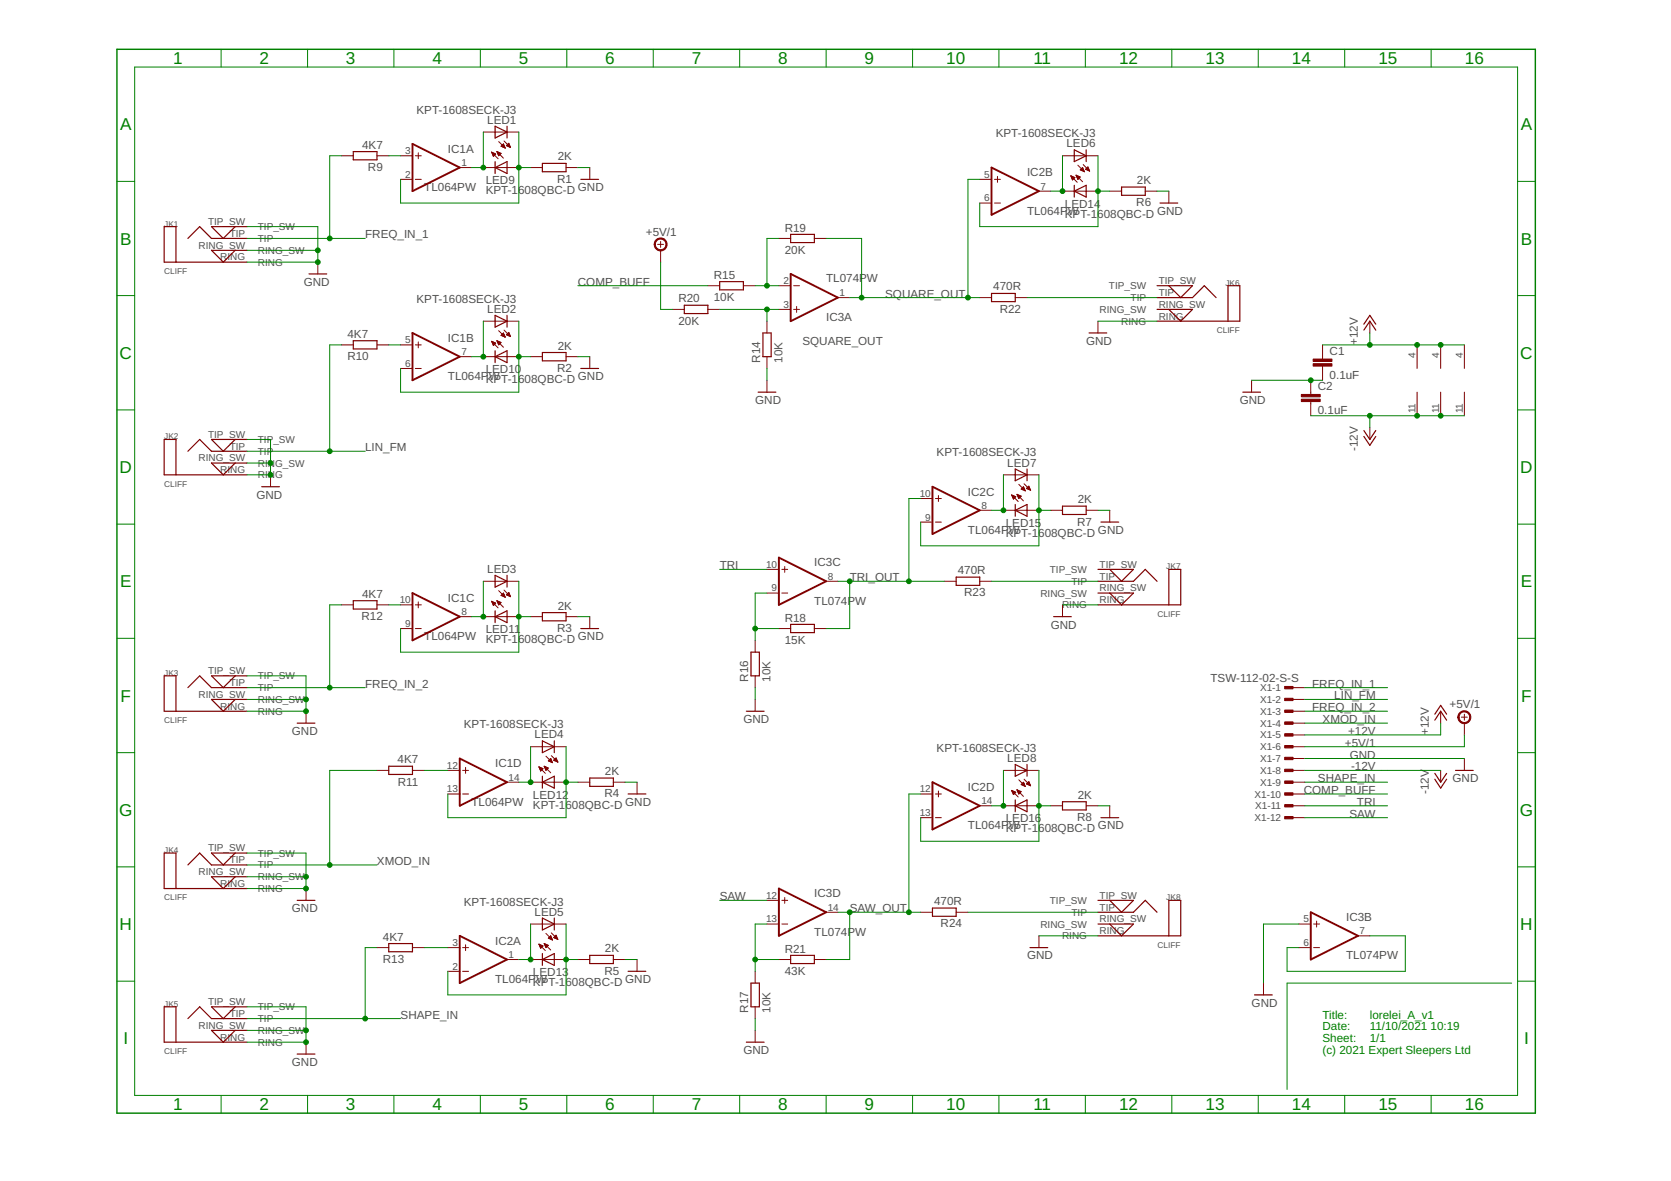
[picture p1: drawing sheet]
<svg xmlns="http://www.w3.org/2000/svg" width="297mm" height="210mm" viewBox="0 0 297 210" stroke-linecap="round" stroke-linejoin="round" font-family="sans-serif">
<path d="M73.3 25.6l8.4 4.2-8.4 4.2zM176.3 29.8l8.4 4.2-8.4 4.2zM73.3 59.2l8.4 4.2-8.4 4.2zM140.5 48.7l8.4 4.2-8.4 4.2zM138.5 99.1l8.4 4.2-8.4 4.2zM165.8 86.5l8.4 4.2-8.4 4.2zM73.3 105.4l8.4 4.2-8.4 4.2zM81.7 134.8l8.4 4.2-8.4 4.2zM165.8 139l8.4 4.2-8.4 4.2zM138.5 157.9l8.4 4.2-8.4 4.2zM81.7 166.3l8.4 4.2-8.4 4.2zM233 162.1l8.4 4.2-8.4 4.2z" fill="none" stroke="#800000" stroke-width=".34"/>
<g fill="none" stroke="#800000" stroke-width=".18">
<path d="M60.7 27.7h2.1M67 27.7h2.1M71.2 27.7h2.1M71.2 31.9h2.1M73.8 27.7h1.1M73.8 31.9h1.1M74.4 27.2v1M81.7 29.8h2.1M85.9 23.5h6.3M85.9 29.8h6.3M87.4 27.1l1.1 1.1M87.4 27.1h.1"/>
<path d="M87.4 27.1l.7 .3-.4 .4zM87.4 27.2h.2M87.5 27.2h.4M87.5 27.3h.6M87.6 27.4h.5M87.6 27.5h.3M87.6 27.6h.3M87.7 27.7h.1M88.3 26.9l1.2 1.2M88.3 26.9l.8 .4M88.3 26.9l.3 .8 .5-.4M88.3 27h.1"/>
<path d="M88.4 27.1h.2M88.4 27.2h.4M88.5 27.2h.5M88.5 27.3h.5M88.5 27.4h.4M88.6 27.5h.2M88.6 27.6h.1M88.6 25.2l1.2 1.1M89.1 26h.6M89.1 25.9h.5M89.2 25.8h.4M89.3 25.7h.3"/>
<path d="M89.3 26.1h.4M89.4 25.7h.1M89.5 25.6l.3 .7-.7-.3zM89.6 26.2h.2M89.6 25.1l1.1 1.1M89.8 26.3h.1M90 25.9l.4-.4 .3 .7zM90.1 25.8h.5M90.1 25.9h.5M90.2 25.7h.4M90.3 25.7h.2M90.3 26h.4"/>
<path d="M90.4 25.5h.1M90.5 26.1h.2M94.3 29.8h2.1M100.6 29.8h2.1M104.8 29.8v2.1M174.2 31.9h2.1M174.2 36.1h2.1M176.8 31.9h1M176.8 36.1h1M177.3 31.3v1.1M184.7 34h2.1M188.9 27.7h6.3"/>
<path d="M188.9 34h6.3M190.4 31.2l1.1 1.2M190.4 31.2l.7 .4-.5 .4zM190.4 31.3h.1M190.4 31.4h.3M190.4 31.5h.5M190.5 31.6h.6M190.5 31.7h.5M190.6 31.8h.3M190.6 31.9h.2M190.6 32h.1M191.3 31.1l1.1 1.2"/>
<path d="M191.3 31.1l.7 .4-.4 .4M191.3 31.1l.3 .8M191.3 31.2h.1M191.3 31.3h.4M191.4 31.4h.5M191.4 31.5h.6M191.5 31.6h.4M191.5 31.7h.3M191.6 31.8h.1M191.6 31.9h.1M191.6 29.4l1.2 1.1M192 30.2l.4-.4 .4 .7z"/>
<path d="M192 30.2h.6M192.2 30.1h.4M192.2 30.3h.5M192.2 30h.3M192.3 29.9h.2M192.4 30.4h.3M192.4 29.8h.1M192.6 29.3l1.1 1.1M192.6 30.5h.1M193 30.1h.6M193 30.1l.7 .3M193.1 30h.4"/>
<path d="M193.1 30.2h.5M193.2 29.9h.3M193.3 29.8h.1M193.4 29.7h.1M193.4 30.3h.2M193.4 29.7l-.4 .4M193.4 29.7l.3 .7M193.6 30.4h.1M197.3 34h2.1M203.6 34h2.1M207.8 34v2.1M56.5 46.6v2.1"/>
<path d="M85.9 57.1h6.3M88.6 58.8l1.2 1.1M89.1 59.6l.4-.4 .3 .7zM89.1 59.6h.6M89.2 59.5h.4M89.3 59.7h.4M89.3 59.4h.3M89.4 59.3h.1M89.5 59.8h.2M89.5 59.2h.1M89.6 58.7l1.1 1.1M89.7 59.9h.1"/>
<path d="M90 59.5h.6M90 59.5l.7 .3M90 59.5l.4-.4 .3 .7M90.1 59.4h.5M90.2 59.3h.3M90.2 59.6h.5M90.3 59.2h.2M90.4 59.1h.1M90.4 59.7h.3M90.7 59.8h.1M116.9 43.4h1.1M117.4 42.9v1.1"/>
<path d="M117.4 44.5v2.1M119.5 55h2.1M125.8 55h2.1M125.8 50.8h2.1M132.1 50.8h2.1M136.3 57.1v2.1M138.5 55h2M138.5 50.8h2M138.5 42.4h2M141.1 55h1M141.1 50.8h1M141.6 54.5v1"/>
<path d="M144.8 42.4h2.1M148.9 52.9h2.1M174.2 52.9h2.1M180.5 52.9h2.1M195.2 57.1v2.1M243.5 57.1v2.1M60.7 61.3h2.1M67 61.3h2.1M71.2 61.3h2.1M71.2 65.5h2.1M73.8 61.3h1.1M73.8 65.5h1.1"/>
<path d="M74.4 60.8v1M81.7 63.4h2.1M85.9 63.4h6.3M87.4 60.7l1.1 1.1M87.4 60.7l.7 .3-.4 .4zM87.4 60.7h.1M87.5 60.8h.3M87.5 60.9h.5M87.5 61h.6M87.6 61.1h.4M87.6 61.2h.3M87.7 61.3h.1"/>
<path d="M87.7 61.4h.1M88.3 60.6l1.2 1.1M88.3 60.6l.8 .3-.5 .4zM88.4 60.6h.1M88.4 60.7h.3M88.5 60.8h.4M88.5 60.9h.5M88.5 61h.4M88.6 61.1h.2M88.6 61.2h.2M94.3 63.4h2.1M100.6 63.4h2.1"/>
<path d="M104.8 63.4v2.1M136.3 63.4v2.1M136.3 67.6v2.1M222.5 67.6v2.1M233 67.6v2.5M233 71.4v2.5M235.1 61.3v2.5M235.1 65.1v2.5M243.5 76v2.1M251.9 61.3v4.2M251.9 69.7v4.2M256.1 61.3v4.2"/>
<path d="M256.1 69.7v4.2M260.3 61.3v4.2M260.3 69.7v4.2M48.1 84.4v2.1M163.7 88.6h2.1M163.7 92.8h2.1M166.3 88.6h1M166.3 92.8h1M166.8 88.1v1M174.2 90.7h2.1M178.4 84.4h6.3M178.4 90.7h6.3"/>
<path d="M179.8 88l1.2 1.1M179.8 88h.1M179.8 88l.8 .3-.5 .4zM179.9 88.1h.2M179.9 88.2h.4M180 88.3h.5M180 88.5h.4M180.1 88.5h.2M180.1 88.6h.1M180.8 87.9l1.1 1.1M180.8 87.9l.7 .3-.4 .4zM180.8 87.9h.1"/>
<path d="M180.8 88h.2M180.9 88.1h.4M180.9 88.2h.6M181 88.3h.4M181 88.3h.3M181 88.5h.3M181.1 88.5h.1M181.1 86.1l1.1 1.1M181.6 87h.5M181.6 86.8h.5M181.7 86.8h.4M181.8 87h.4"/>
<path d="M181.8 86.7h.2M181.9 86.6h.1M181.9 86.5l.3 .7-.7-.3zM182 87.1h.2M182 86l1.2 1.1M182.2 87.2h.1M182.5 86.8l.4-.4 .3 .7zM182.5 86.8h.5M182.5 86.8h.6M182.6 86.7h.4M182.7 86.6h.3M182.8 87h.3"/>
<path d="M182.8 86.5h.1M183 87h.2M183.2 87.1h.1M186.8 90.7h2.1M193.1 90.7h2.1M197.3 90.7v2.1M60.7 107.5h2.1M67 107.5h2.1M71.2 111.7h2.1M71.2 107.5h2.1M73.8 111.7h1.1M73.8 107.5h1.1"/>
<path d="M74.4 107v1M81.7 109.6h2.1M85.9 103.3h6.3M85.9 109.6h6.3M87.4 106.9l1.1 1.1M87.4 106.9l.7 .3-.4 .4M87.4 106.9l.3 .7M87.4 106.9h.1M87.5 107h.2M87.5 107.1h.5M87.5 107.2h.6M87.6 107.3h.4"/>
<path d="M87.6 107.4h.3M87.7 107.5h.1M87.7 107.6h.1M88.3 106.8l1.2 1.1M88.3 106.8l.8 .3-.5 .4M88.3 106.8l.3 .7M88.4 106.8h.1M88.4 106.9h.3M88.4 107h.5M88.5 107.1h.5M88.5 107.2h.4M88.6 107.3h.2"/>
<path d="M88.6 107.4h.2M88.6 105l1.2 1.2M88.6 107.5h.1M89.1 105.8h.6M89.2 105.7h.4M89.2 105.9h.5M89.3 105.6h.3M89.4 105.5h.1M89.5 106h.2M89.5 105.4h.1M89.5 105.4l-.4 .4 .7 .4M89.5 105.4l.3 .8"/>
<path d="M89.6 104.9l1.1 1.1M89.7 106.1h.1M90 105.7h.6M90 105.7l.7 .3M90.1 105.6h.5M90.2 105.8h.5M90.2 105.5h.3M90.3 105.4h.2M90.4 105.3h.1M90.4 105.9h.3M90.4 105.3l-.4 .4M90.4 105.3l.3 .7"/>
<path d="M90.6 106h.1M94.3 109.6h2.1M100.6 109.6h2.1M104.8 109.6v2.1M134.2 113.8v2.1M136.3 101.2h2.2M136.3 105.4h2.2M138.5 111.7h2M139 101.2h1M139 105.4h1M139.5 100.7v1M144.8 111.7h2.1"/>
<path d="M146.9 103.3h2M167.9 103.3h2.1M174.2 103.3h2.1M188.9 107.5v2.1M54.4 126.4v2.1M67 136.9h2.1M73.3 136.9h2.1M79.6 136.9h2.1M82.2 136.9h1.1M82.8 136.4v1.1M90.1 139h2.1M94.3 132.7h6.3"/>
<path d="M94.3 139h6.3M95.8 136.3l1.1 1.2M95.8 136.3l.7 .3-.4 .4zM95.8 136.4h.1M95.9 136.5h.3M95.9 136.5h.5M95.9 136.7h.6M96 136.7h.4M96 136.8h.3M96.1 136.9h.1M96.1 137h.1M96.7 136.2l1.2 1.2"/>
<path d="M96.7 136.2l.8 .3-.5 .4zM96.8 136.3h.1M96.8 136.4h.3M96.9 136.5h.5M96.9 136.7h.4M97 136.7h.2M97 136.8h.2M97 134.4l1.2 1.2M97.5 135.2h.6M97.6 135.1h.4M97.7 135.3h.4M97.7 135h.3"/>
<path d="M97.8 134.9h.1M97.9 135.4h.2M97.9 134.9h.1M97.9 134.8l-.4 .4 .7 .4M97.9 134.8l.3 .8M98 134.3l1.2 1.1M98.1 135.5h.1M98.4 135.1h.6M98.4 135.1l.8 .3M98.5 135h.5M98.6 134.9h.3M98.6 135.2h.5"/>
<path d="M98.7 134.9h.2M98.8 134.7h.1M98.8 135.3h.3M98.8 134.7l-.4 .4M98.8 134.7l.4 .7M99.1 135.4h.1M102.7 139h2.1M109 139h2.1M113.2 139v2.1M134.2 120.1v2.1M134.2 124.3v2.1M178.4 136.9h6.3"/>
<path d="M181.1 138.6l1.1 1.2M181.6 139.5h.5M181.6 139.4h.5M181.7 139.3h.4M181.8 139.2h.2M181.8 139.6h.4M181.9 139.1h.1M181.9 139l.3 .8-.7-.4zM182 138.5l1.2 1.2M182 139.7h.2M182.2 139.8h.1M182.5 139.3l.4-.4 .3 .8z"/>
<path d="M182.5 139.3h.5M182.6 139.4h.5M182.6 139.2h.4M182.7 139.1h.3M182.8 139.5h.3M182.8 139h.1M183 139.6h.2M229.8 132.7h2.1M229.8 134.8h2.1M229.8 139h2.1M229.8 136.9h2.1M229.8 122.2h2.1"/>
<path d="M229.8 124.3h2.1M229.8 126.4h2.1M229.8 128.5h2.1M229.8 130.6h2.1M256.1 126.4v2.1M256.1 136.9v2.1M259.8 127.5h1M260.3 126.9v1.1M260.3 128.5v2.1M260.3 134.8v2.1M54.4 157.9v2.1M79.6 141.1h2.1"/>
<path d="M82.2 141.1h1.1M139.5 159.5v1M163.7 141.1h2.1M163.7 145.3h2.1M166.3 141.1h1M166.3 145.3h1M166.8 140.6v1M174.2 143.2h2.1M178.4 143.2h6.3M179.8 140.5l1.2 1.1M179.8 140.5l.8 .3-.5 .4zM179.9 140.5h.1"/>
<path d="M179.9 140.6h.2M179.9 140.7h.4M180 140.8h.5M180 140.9h.5M180 141h.4M180.1 141.1h.2M180.1 141.2h.1M180.8 140.4l1.1 1.1M180.8 140.4l.7 .3-.4 .4M180.8 140.4l.3 .7M180.8 140.4h.1M180.8 140.5h.3"/>
<path d="M180.9 140.6h.4M180.9 140.7h.6M181 140.8h.4M181 140.9h.3M181 141h.3M181.1 141.1h.1M186.8 143.2h2.1M193.1 143.2h2.1M197.3 143.2v2.1M229.8 141.1h2.1M229.8 143.2h2.1M229.8 145.3h2.1"/>
<path d="M67 168.4h2.1M73.3 168.4h2.1M79.6 168.4h2.1M79.6 172.6h2.1M82.2 168.4h1.1M82.2 172.6h1.1M82.8 167.9v1.1M90.1 170.5h2.1M94.3 164.2h6.3M94.3 170.5h6.3M95.8 167.8l1.1 1.2M95.8 167.8l.7 .3-.4 .4"/>
<path d="M95.8 167.8l.3 .7M95.8 167.9h.1M95.9 168h.2M95.9 168h.5M95.9 168.1h.6M96 168.2h.4M96 168.3h.3M96.1 168.4h.1M96.1 168.5h.1M96.7 167.7l1.2 1.1M96.7 167.7l.8 .3M96.7 167.7l.3 .7"/>
<path d="M96.8 167.8h.1M96.8 167.9h.3M96.8 168h.5M96.9 168h.6M96.9 168.1h.4M97 168.2h.3M97 168.3h.2M97 165.9l1.2 1.2M97 168.4h.1M97.5 168l-.5 .4M97.5 166.7h.6M97.6 166.6h.4"/>
<path d="M97.6 166.8h.5M97.7 166.5h.3M97.8 166.4h.1M97.9 166.9h.2M97.9 166.3h.1M97.9 166.3l-.4 .5 .7 .3M97.9 166.3l.3 .8M98 165.8l1.2 1.2M98.1 167h.1M98.4 166.6l.4-.4 .4 .8zM98.4 166.6h.6M98.5 166.5h.5"/>
<path d="M98.6 166.7h.5M98.6 166.4h.3M98.7 166.3h.2M98.8 166.2h.1M98.8 166.8h.3M99 166.9h.1M102.7 170.5h2.1M109 170.5h2.1M113.2 170.5v2.1M134.2 172.6v2.1M134.2 178.9v2.1M136.3 160h2.2"/>
<path d="M136.3 164.2h2.2M138.5 170.5h2M139 160h1M139 164.2h1M144.8 170.5h2.1M146.9 162.1h2M163.7 162.1h2.1M170 162.1h2.1M184.7 166.3v2.1M224.6 174.7v2.1M230.9 164.2h2.1M230.9 168.4h2.1"/>
<path d="M233.5 164.2h1.1M233.5 168.4h1.1M234 163.7v1.1M241.4 166.3h2.1M54.4 185.2v2.1M134.2 183.1v2.1"/>
</g>
<g fill="none" stroke="#800000" stroke-width=".21">
<path d="M62.8 26.9h4.2v1.5h-4.2zM88 22.4l2.1 1.1-2.1 1zM88 29.8l2.1-1.1v2.1zM88 28.7v2.1M90.1 22.4v2.1M96.4 29h4.2v1.5h-4.2zM103.3 31.9h3.1M191 34l2.1-1.1v2.1zM191 26.6l2.1 1.1-2.1 1zM191 32.9v2.1M193.1 26.6v2.1M199.4 33.3h4.2v1.4h-4.2z"/>
<path d="M206.2 36.1h3.2M31.3 46.6v-6.3h-2.1v6.3h14.7M33.4 42.4l2.1-2.1 2.1 2.1h6.3M41.8 40.3l-2.1 2.1-2.1-2.1h6.3M41.8 44.5l-2.1 2.1-2.1-2.1h6.3M54.9 48.7h3.2M88 56l2.1 1.1-2.1 1zM90.1 56v2.1M121.6 54.3h4.2v1.4h-4.2zM127.9 50.1h4.2v1.4h-4.2zM135.6 59.2h1.5v4.2h-1.5zM140.5 41.7h4.3v1.4h-4.3z"/>
<path d="M176.3 52.2h4.2v1.4h-4.2zM193.6 59.2h3.1M205.7 57.1h14.7v-6.3h-2.1v6.3M205.7 52.9h6.3l2.1-2.1 2.1 2.1M205.7 50.8h6.3l-2.1 2.1-2.1-2.1M205.7 55h6.3l-2.1 2.1-2.1-2.1M242.4 58.7l1.1-1.6 1.1 1.6M242.4 57.6l1.1-1.6 1.1 1.6M41.8 78.1l-2.1 2.1-2.1-2.1h6.3M62.8 60.6h4.2v1.4h-4.2zM88 63.4l2.1-1.1v2.2zM88 62.3v2.2"/>
<path d="M96.4 62.7h4.2v1.4h-4.2zM103.3 65.5h3.1M134.8 69.7h3.1M220.9 69.7h3.2M242.4 76.5l1.1 1.6 1.1-1.6M242.4 77.6l1.1 1.5 1.1-1.5M31.3 84.4v-6.3h-2.1v6.3h14.7M33.4 80.2l2.1-2.1 2.1 2.1h6.3M41.8 82.3l-2.1 2.1-2.1-2.1h6.3M46.5 86.5h3.2M180.5 90.7l2.1-1v2.1zM180.5 83.4l2.1 1-2.1 1z"/>
<path d="M180.5 89.7v2.1M182.6 83.4v2M188.9 90h4.2v1.4h-4.2zM195.7 92.8h3.2M62.8 106.8h4.2v1.4h-4.2zM88 109.6l2.1-1v2.1zM88 102.3l2.1 1-2.1 1.1zM88 108.6v2.1M90.1 102.3v2.1M96.4 108.9h4.2v1.4h-4.2zM103.3 111.7h3.1M133.5 115.9h1.5v4.2h-1.5z"/>
<path d="M140.5 111h4.3v1.4h-4.3zM170 102.6h4.2v1.4h-4.2zM187.3 109.6h3.1M195.2 107.5h14.7v-6.3h-2.1v6.3M195.2 103.3h6.3l2.1-2.1 2.1 2.1M195.2 101.2h6.3l-2.1 2.1-2.1-2.1M195.2 105.4h6.3l-2.1 2.1-2.1-2.1M31.3 126.4v-6.3h-2.1v6.3h14.7M33.4 122.2l2.1-2.1 2.1 2.1h6.3M41.8 120.1l-2.1 2.1-2.1-2.1h6.3M41.8 124.3l-2.1 2.1-2.1-2.1h6.3M52.8 128.5h3.2"/>
<path d="M69.1 136.2h4.2v1.4h-4.2zM96.4 131.7l2.1 1-2.1 1.1zM96.4 139l2.1-1v2.1zM96.4 138v2.1M98.5 131.7v2.1M104.8 138.3h4.2v1.5h-4.2zM132.7 126.4h3.1M180.5 135.9l2.1 1-2.1 1.1zM182.6 135.9v2.1M255.1 128l1-1.6 1.1 1.6M255.1 126.9l1-1.5 1.1 1.5M255.1 137.5l1 1.5 1.1-1.5"/>
<path d="M255.1 138.5l1 1.6 1.1-1.6M258.7 136.9h3.2M31.3 157.9v-6.3h-2.1v6.3h14.7M33.4 153.7l2.1-2.1 2.1 2.1h6.3M41.8 151.6l-2.1 2.1-2.1-2.1h6.3M41.8 155.8l-2.1 2.1-2.1-2.1h6.3M111.7 141.1h3.1M180.5 143.2l2.1-1v2.1zM180.5 142.2v2.1M188.9 142.5h4.2v1.5h-4.2zM195.7 145.3h3.2M41.8 178.9l-2.1 2.1-2.1-2.1h6.3"/>
<path d="M52.8 160h3.2M69.1 167.7h4.2v1.5h-4.2zM96.4 170.5l2.1-1v2.1zM96.4 163.2l2.1 1-2.1 1.1zM96.4 169.5v2.1M98.5 163.2v2.1M104.8 169.8h4.2v1.5h-4.2zM111.7 172.6h3.1M133.5 174.7h1.5v4.2h-1.5zM140.5 169.8h4.3v1.5h-4.3zM165.8 161.4h4.2v1.5h-4.2zM183.1 168.4h3.1"/>
<path d="M195.2 160h6.3l-2.1 2.1-2.1-2.1M195.2 166.3h14.7v-6.3h-2.1v6.3M195.2 162.1h6.3l2.1-2.1 2.1 2.1M195.2 164.2h6.3l-2.1 2.1-2.1-2.1M223 176.8h3.2M31.3 185.2v-6.3h-2.1v6.3h14.7M33.4 181l2.1-2.1 2.1 2.1h6.3M41.8 183.1l-2.1 2.1-2.1-2.1h6.3M52.8 187.3h3.2M132.7 185.2h3.1"/>
</g>
<g fill="#800000" stroke="#800000" stroke-width=".18">
<path d="M228.4 122h1.4v.4h-1.4z"/>
<path d="M228.4 124.1h1.4v.4h-1.4z"/>
<path d="M228.4 126.2h1.4v.4h-1.4z"/>
<path d="M228.4 128.3h1.4v.4h-1.4z"/>
<path d="M228.4 130.4h1.4v.4h-1.4z"/>
<path d="M228.4 132.5h1.4v.4h-1.4z"/>
<path d="M228.4 134.6h1.4v.4h-1.4z"/>
<path d="M228.4 136.7h1.4v.4h-1.4z"/>
<path d="M228.4 138.8h1.4v.4h-1.4z"/>
<path d="M228.4 140.9h1.4v.4h-1.4z"/>
<path d="M228.4 143h1.4v.4h-1.4z"/>
<path d="M228.4 145.1h1.4v.4h-1.4z"/>
<path d="M233.4 64.6h3.4v.5h-3.4z"/>
<path d="M233.4 63.8h3.4v.4h-3.4z"/>
<path d="M231.3 71h3.4v.4h-3.4z"/>
<path d="M231.3 70.1h3.4v.4h-3.4z"/>
</g>
<g fill="#800000" stroke="#800000" stroke-width=".18">
<path d="M116.6 42.6a1.15 1.15 0 0 1 1.8 .3 1.15 1.15 0 0 1-.7 1.6 1.15 1.15 0 0 1-1.4-1.1h.2a.94 .94 0 0 1 1.3-.9 .94 .94 0 0 1 .3 1.6 .94 .94 0 0 1-1.6-.4v-.3h-.2l.1-.6z" fill-rule="evenodd"/>
<path d="M259.5 126.6a1.16 1.16 0 0 1 1.8 .3 1.16 1.16 0 0 1-.7 1.7 1.16 1.16 0 0 1-1.5-1.1h.3a.94 .94 0 0 1 1.3-.9 .94 .94 0 0 1 .2 1.5 .94 .94 0 0 1-1.5-.4v-.2h-.3l.1-.4z" fill-rule="evenodd"/>
</g>
<path d="M20.8 8.8h252.1v189h-252.1z" fill="none" stroke="#008000" stroke-width=".25"/>
<g fill="none" stroke="#008000" stroke-width=".18">
<path d="M23.9 11.9h245.9v182.8h-245.9zM39.3 8.8v3.1M54.7 8.8v3.1M70 8.8v3.1M85.4 8.8v3.1M100.8 8.8v3.1M116.1 8.8v3.1M131.5 8.8v3.1M146.9 8.8v3.1M162.2 8.8v3.1M177.6 8.8v3.1M192.9 8.8v3.1"/>
<path d="M208.3 8.8v3.1M223.7 8.8v3.1M239 8.8v3.1M254.4 8.8v3.1M20.8 32.2h3.1M60.7 27.7h-2.1v14.7M69.1 27.7h2.1M85.9 23.5v6.3h-2.1M92.2 29.8h2.1M92.2 23.5v12.6h-21v-4.2M102.7 29.8h2.1M174.2 31.9h-2.1v21"/>
<path d="M188.9 27.7v6.3h-2.1M195.2 27.7v12.6h-21v-4.2M195.2 34h2.1M205.7 34h2.1M269.8 32.2h3.1M20.8 52.5h3.1M43.9 40.3h12.6v6.3h-12.6M43.9 44.5h12.6M43.9 42.4h21M85.9 57.1v6.3h-2.1M92.2 57.1v12.6h-21v-4.2M102.7 50.8h23.1"/>
<path d="M117.4 46.6v8.4h2.1M127.9 55h10.6M134.2 50.8h4.3M136.3 55v2.1M138.5 42.4h-2.2v8.4M146.9 42.4h6.3v10.5M151 52.9h23.2M182.6 52.9h23.1M195.2 57.1h10.5M243.5 59.2v2.1M269.8 52.5h3.1M20.8 72.9h3.1"/>
<path d="M43.9 78.1h4.2v6.3h-4.2M60.7 61.3h-2.1v18.9M69.1 61.3h2.1M92.2 63.4h2.1M102.7 63.4h2.1M136.3 65.5v2.1M222.5 67.6h12.6M233 73.9h27.3M235.1 61.3h25.2M243.5 73.9v2.1M269.8 72.9h3.1M20.8 93.2h3.1"/>
<path d="M43.9 82.3h4.2M43.9 80.2h21M163.7 88.6h-2.1v14.7M178.4 84.4v6.3h-2.1M184.7 90.7h2.1M184.7 84.4v12.6h-21v-4.2M195.2 90.7h2.1M269.8 93.2h3.1M20.8 113.5h3.1M60.7 107.5h-2.1v14.7M69.1 107.5h2.1M85.9 103.3v6.3h-2.1"/>
<path d="M92.2 109.6h2.1M92.2 103.3v12.6h-21v-4.2M102.7 109.6h2.1M127.9 101.2h8.4M134.2 111.7h4.3M136.3 105.4h-2.1v8.4M148.9 103.3h19M151 103.3v8.4h-4.1M176.3 103.3h18.9M188.9 107.5h6.3M269.8 113.5h3.1M20.8 133.8h3.1"/>
<path d="M43.9 120.1h10.5v6.3h-10.5M43.9 124.3h10.5M43.9 122.2h21M67 136.9h-8.4v16.8M75.4 136.9h4.2M94.3 132.7v6.3h-2.1M100.6 139h2.1M100.6 132.7v12.6h-21v-4.2M111.1 139h2.1M134.2 122.2v2.1M178.4 136.9v6.3h-2.1M184.7 136.9v12.6h-21v-4.2"/>
<path d="M231.9 139h14.8M231.9 126.4h14.8M231.9 124.3h14.8M231.9 134.8h28.4M231.9 136.9h24.2M231.9 122.2h14.8M231.9 128.5h14.8M256.1 128.5v2.1h-24.2M260.3 130.6v2.1h-28.4M269.8 133.8h3.1M20.8 154.1h3.1M43.9 151.6h10.5v6.3h-10.5"/>
<path d="M43.9 155.8h10.5M43.9 153.7h23.1M163.7 141.1h-2.1v21M184.7 143.2h2.1M195.2 143.2h2.1M231.9 143.2h14.8M231.9 141.1h14.8M231.9 145.3h14.8M269.8 154.1h3.1M20.8 174.4h3.1M43.9 178.9h10.5v6.3h-10.5M67 168.4h-2.1v12.6"/>
<path d="M75.4 168.4h4.2M94.3 164.2v6.3h-2.1M100.6 170.5h2.1M100.6 164.2v12.6h-21v-4.2M111.1 170.5h2.1M127.9 160h8.4M134.2 170.5h4.3M136.3 164.2h-2.1v8.4M148.9 162.1h14.8M151 162.1v8.4h-4.1M172.1 162.1h23.1M184.7 166.3h10.5"/>
<path d="M230.9 164.2h-6.3v10.5M243.5 166.3h6.3v6.3h-21v-4.2h2.1M268.7 174.7h-39.9v18.9M269.8 174.4h3.1M39.3 194.7v3.1M43.9 183.1h10.5M43.9 181h27.3M54.7 194.7v3.1M70 194.7v3.1M85.4 194.7v3.1M100.8 194.7v3.1M116.1 194.7v3.1"/>
<path d="M131.5 194.7v3.1M134.2 181v2.1M146.9 194.7v3.1M162.2 194.7v3.1M177.6 194.7v3.1M192.9 194.7v3.1M208.3 194.7v3.1M223.7 194.7v3.1M239 194.7v3.1M254.4 194.7v3.1"/>
</g>
<g fill="#008000" stroke="#008000" stroke-width=".18">
<circle cx="134.2" cy="111.7" r=".42"/>
<circle cx="54.4" cy="157.9" r=".42"/>
<circle cx="54.4" cy="155.8" r=".42"/>
<circle cx="56.5" cy="46.6" r=".42"/>
<circle cx="56.5" cy="44.5" r=".42"/>
<circle cx="54.4" cy="126.4" r=".42"/>
<circle cx="54.4" cy="124.3" r=".42"/>
<circle cx="48.1" cy="84.4" r=".42"/>
<circle cx="48.1" cy="82.3" r=".42"/>
<circle cx="54.4" cy="185.2" r=".42"/>
<circle cx="54.4" cy="183.1" r=".42"/>
<circle cx="233" cy="67.6" r=".42"/>
<circle cx="151" cy="103.3" r=".42"/>
<circle cx="161.6" cy="103.3" r=".42"/>
<circle cx="134.2" cy="170.5" r=".42"/>
<circle cx="151" cy="162.1" r=".42"/>
<circle cx="161.6" cy="162.1" r=".42"/>
<circle cx="94.3" cy="139" r=".42"/>
<circle cx="100.6" cy="139" r=".42"/>
<circle cx="85.9" cy="29.8" r=".42"/>
<circle cx="92.2" cy="29.8" r=".42"/>
<circle cx="85.9" cy="109.6" r=".42"/>
<circle cx="92.2" cy="109.6" r=".42"/>
<circle cx="58.6" cy="42.4" r=".42"/>
<circle cx="58.6" cy="122.2" r=".42"/>
<circle cx="178.4" cy="143.2" r=".42"/>
<circle cx="184.7" cy="143.2" r=".42"/>
<circle cx="178.4" cy="90.7" r=".42"/>
<circle cx="184.7" cy="90.7" r=".42"/>
<circle cx="94.3" cy="170.5" r=".42"/>
<circle cx="100.6" cy="170.5" r=".42"/>
<circle cx="251.9" cy="73.9" r=".42"/>
<circle cx="256.1" cy="73.9" r=".42"/>
<circle cx="243.5" cy="73.9" r=".42"/>
<circle cx="251.9" cy="61.3" r=".42"/>
<circle cx="256.1" cy="61.3" r=".42"/>
<circle cx="243.5" cy="61.3" r=".42"/>
<circle cx="85.9" cy="63.4" r=".42"/>
<circle cx="92.2" cy="63.4" r=".42"/>
<circle cx="188.9" cy="34" r=".42"/>
<circle cx="195.2" cy="34" r=".42"/>
<circle cx="153.2" cy="52.9" r=".42"/>
<circle cx="172.1" cy="52.9" r=".42"/>
<circle cx="58.6" cy="153.7" r=".42"/>
<circle cx="64.9" cy="181" r=".42"/>
<circle cx="58.6" cy="80.2" r=".42"/>
<circle cx="136.3" cy="55" r=".42"/>
<circle cx="136.3" cy="50.8" r=".42"/>
</g>
<g font-size="3" fill="#008000">
<text x="30.8" y="11.4">1</text>
<text x="46.1" y="11.4">2</text>
<text x="61.5" y="11.4">3</text>
<text x="76.9" y="11.4">4</text>
<text x="92.2" y="11.4">5</text>
<text x="107.6" y="11.4">6</text>
<text x="123" y="11.4">7</text>
<text x="138.3" y="11.4">8</text>
<text x="153.7" y="11.4">9</text>
<text x="168.2" y="11.4">10</text>
<text x="183.7" y="11.4">11</text>
<text x="198.9" y="11.4">12</text>
<text x="214.3" y="11.4">13</text>
<text x="229.7" y="11.4">14</text>
<text x="245" y="11.4">15</text>
<text x="260.4" y="11.4">16</text>
<text x="21.3" y="23.2">A</text>
<text x="270.3" y="23.2">A</text>
<text x="21.3" y="43.5">B</text>
<text x="270.3" y="43.5">B</text>
<text x="21.3" y="63.8">C</text>
<text x="270.2" y="63.8">C</text>
<text x="21.3" y="84.1">D</text>
<text x="270.2" y="84.1">D</text>
<text x="21.3" y="104.4">E</text>
<text x="270.3" y="104.4">E</text>
<text x="21.4" y="124.7">F</text>
<text x="270.4" y="124.7">F</text>
<text x="21.2" y="145">G</text>
<text x="270.2" y="145">G</text>
<text x="21.3" y="165.3">H</text>
<text x="270.2" y="165.3">H</text>
<text x="21.9" y="185.6">I</text>
<text x="270.9" y="185.6">I</text>
<text x="30.8" y="197.3">1</text>
<text x="46.1" y="197.3">2</text>
<text x="61.5" y="197.3">3</text>
<text x="76.9" y="197.3">4</text>
<text x="92.2" y="197.3">5</text>
<text x="107.6" y="197.3">6</text>
<text x="123" y="197.3">7</text>
<text x="138.3" y="197.3">8</text>
<text x="153.7" y="197.3">9</text>
<text x="168.2" y="197.3">10</text>
<text x="183.7" y="197.3">11</text>
<text x="198.9" y="197.3">12</text>
<text x="214.3" y="197.3">13</text>
<text x="229.7" y="197.3">14</text>
<text x="245" y="197.3">15</text>
<text x="260.4" y="197.3">16</text>
</g>
<g font-size="2.1" fill="#505050">
<text x="74" y="20.2">KPT-1608SECK-J3</text>
<text x="86.6" y="22">LED1</text>
<text x="64.4" y="26.4">4K7</text>
<text x="79.6" y="27.2">IC1A</text>
<text x="99.1" y="28.5">2K</text>
<text x="177" y="24.4">KPT-1608SECK-J3</text>
<text x="189.6" y="26.2">LED6</text>
<text x="65.4" y="30.4">R9</text>
<text x="75.4" y="34">TL064PW</text>
<text x="86.3" y="34.5">KPT-1608QBC-D</text>
<text x="86.3" y="32.7">LED9</text>
<text x="99" y="32.5">R1</text>
<text x="102.7" y="34">GND</text>
<text x="182.6" y="31.4">IC2B</text>
<text x="202.1" y="32.7">2K</text>
<text x="114.8" y="41.9">+5V/1</text>
<text x="139.5" y="41.1">R19</text>
<text x="182.6" y="38.2">TL064PW</text>
<text x="189.3" y="38.7">KPT-1608QBC-D</text>
<text x="189.3" y="36.9">LED14</text>
<text x="202" y="36.7">R6</text>
<text x="205.7" y="38.2">GND</text>
<text x="64.9" y="42.4">FREQ_IN_1</text>
<text x="139.5" y="45.1">20K</text>
<text x="54" y="50.8">GND</text>
<text x="74" y="53.8">KPT-1608SECK-J3</text>
<text x="102.7" y="50.8">COMP_BUFF</text>
<text x="120.6" y="53.8">R20</text>
<text x="126.9" y="53.5">10K</text>
<text x="126.9" y="49.5">R15</text>
<text x="146.8" y="50.1">TL074PW</text>
<text x="157.4" y="52.9">SQUARE_OUT</text>
<text x="176.6" y="51.6">470R</text>
<text x="86.6" y="55.6">LED2</text>
<text x="120.6" y="57.7">20K</text>
<text x="146.8" y="57">IC3A</text>
<text x="177.7" y="55.6">R22</text>
<text x="61.8" y="60">4K7</text>
<text x="61.8" y="64">R10</text>
<text x="79.6" y="60.8">IC1B</text>
<text x="99.1" y="62.1">2K</text>
<text x="135.1" y="64.4" transform="rotate(-90 135.1 64.4)">R14</text>
<text x="139.1" y="64.4" transform="rotate(-90 139.1 64.4)">10K</text>
<text x="142.6" y="61.3">SQUARE_OUT</text>
<text x="193.1" y="61.3">GND</text>
<text x="236.4" y="63.1">C1</text>
<text x="241.4" y="61.3" transform="rotate(-90 241.4 61.3)">+12V</text>
<text x="79.6" y="67.6">TL064PW</text>
<text x="86.3" y="68.1">KPT-1608QBC-D</text>
<text x="86.3" y="66.3">LED10</text>
<text x="99" y="66.1">R2</text>
<text x="102.7" y="67.6">GND</text>
<text x="134.2" y="71.8">GND</text>
<text x="220.4" y="71.8">GND</text>
<text x="234.3" y="69.4">C2</text>
<text x="236.4" y="67.3">0.1uF</text>
<text x="234.3" y="73.6">0.1uF</text>
<text x="64.9" y="80.2">LIN_FM</text>
<text x="166.5" y="81.1">KPT-1608SECK-J3</text>
<text x="179.1" y="82.9">LED7</text>
<text x="241.4" y="80.2" transform="rotate(-90 241.4 80.2)">-12V</text>
<text x="45.6" y="88.6">GND</text>
<text x="172.1" y="88.1">IC2C</text>
<text x="191.6" y="89.4">2K</text>
<text x="172.1" y="94.9">TL064PW</text>
<text x="178.8" y="95.4">KPT-1608QBC-D</text>
<text x="178.8" y="93.6">LED15</text>
<text x="191.5" y="93.4">R7</text>
<text x="195.2" y="94.9">GND</text>
<text x="86.6" y="101.8">LED3</text>
<text x="127.9" y="101.2">TRI</text>
<text x="144.7" y="100.7">IC3C</text>
<text x="64.4" y="106.2">4K7</text>
<text x="79.6" y="107">IC1C</text>
<text x="144.7" y="107.5">TL074PW</text>
<text x="151.1" y="103.3">TRI_OUT</text>
<text x="170.3" y="102">470R</text>
<text x="171.4" y="106">R23</text>
<text x="64.2" y="110.2">R12</text>
<text x="75.4" y="113.8">TL064PW</text>
<text x="86.3" y="112.6">LED11</text>
<text x="99" y="112.3">R3</text>
<text x="99.1" y="108.3">2K</text>
<text x="102.7" y="113.8">GND</text>
<text x="139.5" y="110.5">R18</text>
<text x="186.8" y="111.7">GND</text>
<text x="86.3" y="114.3">KPT-1608QBC-D</text>
<text x="139.5" y="114.4">15K</text>
<text x="64.9" y="122.2">FREQ_IN_2</text>
<text x="133" y="121.2" transform="rotate(-90 133 121.2)">R16</text>
<text x="137" y="121.2" transform="rotate(-90 137 121.2)">10K</text>
<text x="215.2" y="121.2">TSW-112-02-S-S</text>
<text x="233.2" y="122.2">FREQ_IN_1</text>
<text x="237.2" y="124.3">LIN_FM</text>
<text x="257.7" y="125.9">+5V/1</text>
<text x="51.9" y="130.6">GND</text>
<text x="82.4" y="129.5">KPT-1608SECK-J3</text>
<text x="95" y="131.2">LED4</text>
<text x="132.1" y="128.5">GND</text>
<text x="233.2" y="126.4">FREQ_IN_2</text>
<text x="235.1" y="128.5">XMOD_IN</text>
<text x="239.6" y="130.6">+12V</text>
<text x="254" y="130.6" transform="rotate(-90 254 130.6)">+12V</text>
<text x="70.7" y="135.7">4K7</text>
<text x="88" y="136.4">IC1D</text>
<text x="107.5" y="137.8">2K</text>
<text x="166.5" y="133.7">KPT-1608SECK-J3</text>
<text x="179.1" y="135.4">LED8</text>
<text x="239.1" y="132.7">+5V/1</text>
<text x="239.9" y="134.8">GND</text>
<text x="240.2" y="136.9">-12V</text>
<text x="70.7" y="139.6">R11</text>
<text x="83.8" y="143.2">TL064PW</text>
<text x="94.7" y="143.7">KPT-1608QBC-D</text>
<text x="94.7" y="142">LED12</text>
<text x="107.4" y="141.7">R4</text>
<text x="111.1" y="143.2">GND</text>
<text x="172.1" y="140.6">IC2D</text>
<text x="191.6" y="142">2K</text>
<text x="231.8" y="141.1">COMP_BUFF</text>
<text x="234.3" y="139">SHAPE_IN</text>
<text x="241.2" y="143.2">TRI</text>
<text x="254" y="141.1" transform="rotate(-90 254 141.1)">-12V</text>
<text x="258.2" y="139">GND</text>
<text x="172.1" y="147.4">TL064PW</text>
<text x="178.8" y="148">KPT-1608QBC-D</text>
<text x="178.8" y="146.2">LED16</text>
<text x="191.5" y="145.9">R8</text>
<text x="195.2" y="147.4">GND</text>
<text x="239.9" y="145.3">SAW</text>
<text x="67" y="153.7">XMOD_IN</text>
<text x="82.4" y="161">KPT-1608SECK-J3</text>
<text x="127.9" y="160">SAW</text>
<text x="144.7" y="159.5">IC3D</text>
<text x="166.1" y="160.9">470R</text>
<text x="51.9" y="162.1">GND</text>
<text x="68.1" y="167.2">4K7</text>
<text x="88" y="167.9">IC2A</text>
<text x="95" y="162.8">LED5</text>
<text x="144.7" y="166.3">TL074PW</text>
<text x="151.1" y="162.1">SAW_OUT</text>
<text x="167.2" y="164.8">R24</text>
<text x="239.3" y="163.7">IC3B</text>
<text x="68.1" y="171.1">R13</text>
<text x="94.7" y="173.5">LED13</text>
<text x="107.4" y="173.2">R5</text>
<text x="107.5" y="169.3">2K</text>
<text x="139.5" y="173.3">43K</text>
<text x="139.5" y="169.3">R21</text>
<text x="182.6" y="170.5">GND</text>
<text x="239.3" y="170.5">TL074PW</text>
<text x="88" y="174.7">TL064PW</text>
<text x="94.7" y="175.3">KPT-1608QBC-D</text>
<text x="111.1" y="174.7">GND</text>
<text x="133" y="180" transform="rotate(-90 133 180)">R17</text>
<text x="137" y="180" transform="rotate(-90 137 180)">10K</text>
<text x="222.5" y="178.9">GND</text>
<text x="71.2" y="181">SHAPE_IN</text>
<text x="51.9" y="189.4">GND</text>
<text x="132.1" y="187.3">GND</text>
</g>
<g font-size="2.1" fill="#008000">
<text x="235.1" y="181">Title:</text>
<text x="235.1" y="183.1">Date:</text>
<text x="235.1" y="185.2">Sheet:</text>
<text x="243.5" y="181">lorelei_A_v1</text>
<text x="243.5" y="183.1">11/10/2021</text>
<text x="243.5" y="185.2">1/1</text>
<text x="254.3" y="183.1">10:19</text>
<text x="235.1" y="187.3">(c) 2021 Expert Sleepers Ltd</text>
</g>
<g font-size="1.8" fill="#505050">
<text x="72" y="27.4">3</text>
<text x="82" y="29.5">1</text>
<text x="72" y="31.6">2</text>
<text x="175" y="35.8">6</text>
<text x="175" y="31.6">5</text>
<text x="185" y="33.7">7</text>
<text x="37" y="40">TIP_SW</text>
<text x="45.8" y="40.9">TIP_SW</text>
<text x="35.3" y="44.2">RING_SW</text>
<text x="39.2" y="46.3">RING</text>
<text x="40.8" y="42.1">TIP</text>
<text x="45.8" y="43">TIP</text>
<text x="45.8" y="47.2">RING</text>
<text x="45.8" y="45.1">RING_SW</text>
<text x="139.3" y="50.5">2</text>
<text x="149.2" y="52.6">1</text>
<text x="197.1" y="51.4">TIP_SW</text>
<text x="201" y="53.5">TIP</text>
<text x="206" y="52.6">TIP</text>
<text x="206" y="50.5">TIP_SW</text>
<text x="139.3" y="54.7">3</text>
<text x="195.4" y="55.6">RING_SW</text>
<text x="199.3" y="57.7">RING</text>
<text x="206" y="56.8">RING</text>
<text x="206" y="54.7">RING_SW</text>
<text x="72" y="65.2">6</text>
<text x="72" y="61">5</text>
<text x="82" y="63.1">7</text>
<text x="251.6" y="63.6" transform="rotate(-90 251.6 63.6)">4</text>
<text x="255.8" y="63.6" transform="rotate(-90 255.8 63.6)">4</text>
<text x="260" y="63.6" transform="rotate(-90 260 63.6)">4</text>
<text x="37" y="77.8">TIP_SW</text>
<text x="251.6" y="73.5" transform="rotate(-90 251.6 73.5)">11</text>
<text x="255.8" y="73.5" transform="rotate(-90 255.8 73.5)">11</text>
<text x="260" y="73.5" transform="rotate(-90 260 73.5)">11</text>
<text x="35.3" y="82">RING_SW</text>
<text x="40.8" y="79.9">TIP</text>
<text x="45.8" y="80.8">TIP</text>
<text x="45.8" y="82.9">RING_SW</text>
<text x="45.8" y="78.7">TIP</text>
<text x="48.6" y="78.7">_SW</text>
<text x="39.2" y="84.1">RING</text>
<text x="45.8" y="85">RING</text>
<text x="163.5" y="88.3">10</text>
<text x="164.5" y="92.5">9</text>
<text x="174.5" y="90.4">8</text>
<text x="136.2" y="100.9">10</text>
<text x="186.6" y="101.8">TIP_SW</text>
<text x="195.5" y="100.9">TIP_SW</text>
<text x="71" y="107.2">10</text>
<text x="137.2" y="105.1">9</text>
<text x="147.1" y="103">8</text>
<text x="184.9" y="106">RING_SW</text>
<text x="190.5" y="103.9">TIP</text>
<text x="195.5" y="103">TIP</text>
<text x="195.5" y="107.2">RING</text>
<text x="195.5" y="105.1">RING_SW</text>
<text x="72" y="111.4">9</text>
<text x="82" y="109.3">8</text>
<text x="188.8" y="108.1">RING</text>
<text x="37" y="119.8">TIP_SW</text>
<text x="35.3" y="124">RING_SW</text>
<text x="40.8" y="121.9">TIP</text>
<text x="45.8" y="122.8">TIP</text>
<text x="45.8" y="124.9">RING_SW</text>
<text x="45.8" y="120.7">TIP_SW</text>
<text x="224" y="122.8">X1-1</text>
<text x="224" y="124.9">X1-2</text>
<text x="39.2" y="126.1">RING</text>
<text x="45.8" y="127">RING</text>
<text x="224" y="127">X1-3</text>
<text x="224" y="129.1">X1-4</text>
<text x="224" y="131.2">X1-5</text>
<text x="79.5" y="136.6">12</text>
<text x="224" y="133.4">X1-6</text>
<text x="224" y="135.5">X1-7</text>
<text x="224" y="137.6">X1-8</text>
<text x="79.5" y="140.8">13</text>
<text x="90.4" y="138.7">14</text>
<text x="163.5" y="140.8">12</text>
<text x="174.5" y="142.9">14</text>
<text x="223" y="141.8">X1-10</text>
<text x="223.1" y="143.9">X1-11</text>
<text x="224" y="139.7">X1-9</text>
<text x="163.5" y="145">13</text>
<text x="223" y="146">X1-12</text>
<text x="35.3" y="155.5">RING_SW</text>
<text x="37" y="151.3">TIP_SW</text>
<text x="40.8" y="153.4">TIP</text>
<text x="45.8" y="154.4">TIP</text>
<text x="45.8" y="152.3">TIP_SW</text>
<text x="39.2" y="157.6">RING</text>
<text x="45.8" y="158.6">RING</text>
<text x="45.8" y="156.5">RING_SW</text>
<text x="136.2" y="159.7">12</text>
<text x="147.1" y="161.8">14</text>
<text x="186.6" y="160.7">TIP_SW</text>
<text x="195.5" y="161.8">TIP</text>
<text x="195.5" y="159.7">TIP_SW</text>
<text x="136.2" y="163.9">13</text>
<text x="184.9" y="164.9">RING_SW</text>
<text x="188.8" y="167">RING</text>
<text x="190.5" y="162.8">TIP</text>
<text x="195.5" y="166">RING</text>
<text x="195.5" y="163.9">RING_SW</text>
<text x="231.7" y="163.9">5</text>
<text x="241.7" y="166">7</text>
<text x="80.4" y="172.3">2</text>
<text x="80.4" y="168.1">3</text>
<text x="90.4" y="170.2">1</text>
<text x="231.7" y="168.1">6</text>
<text x="37" y="178.6">TIP_SW</text>
<text x="45.8" y="179.6">TIP_SW</text>
<text x="35.3" y="182.8">RING_SW</text>
<text x="39.2" y="184.9">RING</text>
<text x="40.8" y="180.7">TIP</text>
<text x="45.8" y="181.7">TIP</text>
<text x="45.8" y="185.9">RING</text>
<text x="45.8" y="183.8">RING_SW</text>
</g>
<g font-size="1.5" fill="#505050">
<text x="29.2" y="40.3">JK1</text>
<text x="29.2" y="48.7">CLIFF</text>
<text x="217.8" y="50.8">J</text>
<text x="218.6" y="50.8">K6</text>
<text x="216.3" y="59.2">CLIFF</text>
<text x="29.2" y="78.1">JK2</text>
<text x="29.2" y="86.5">CLIFF</text>
<text x="207.3" y="101.2">J</text>
<text x="208.1" y="101.2">K7</text>
<text x="205.8" y="109.6">CLIFF</text>
<text x="29.2" y="120.1">JK3</text>
<text x="29.2" y="128.5">CLIFF</text>
<text x="29.2" y="151.6">JK4</text>
<text x="29.2" y="160">CLIFF</text>
<text x="207.3" y="160">J</text>
<text x="208.1" y="160">K8</text>
<text x="205.8" y="168.4">CLIFF</text>
<text x="29.2" y="178.9">JK5</text>
<text x="29.2" y="187.3">CLIFF</text>
</g>
</svg>
